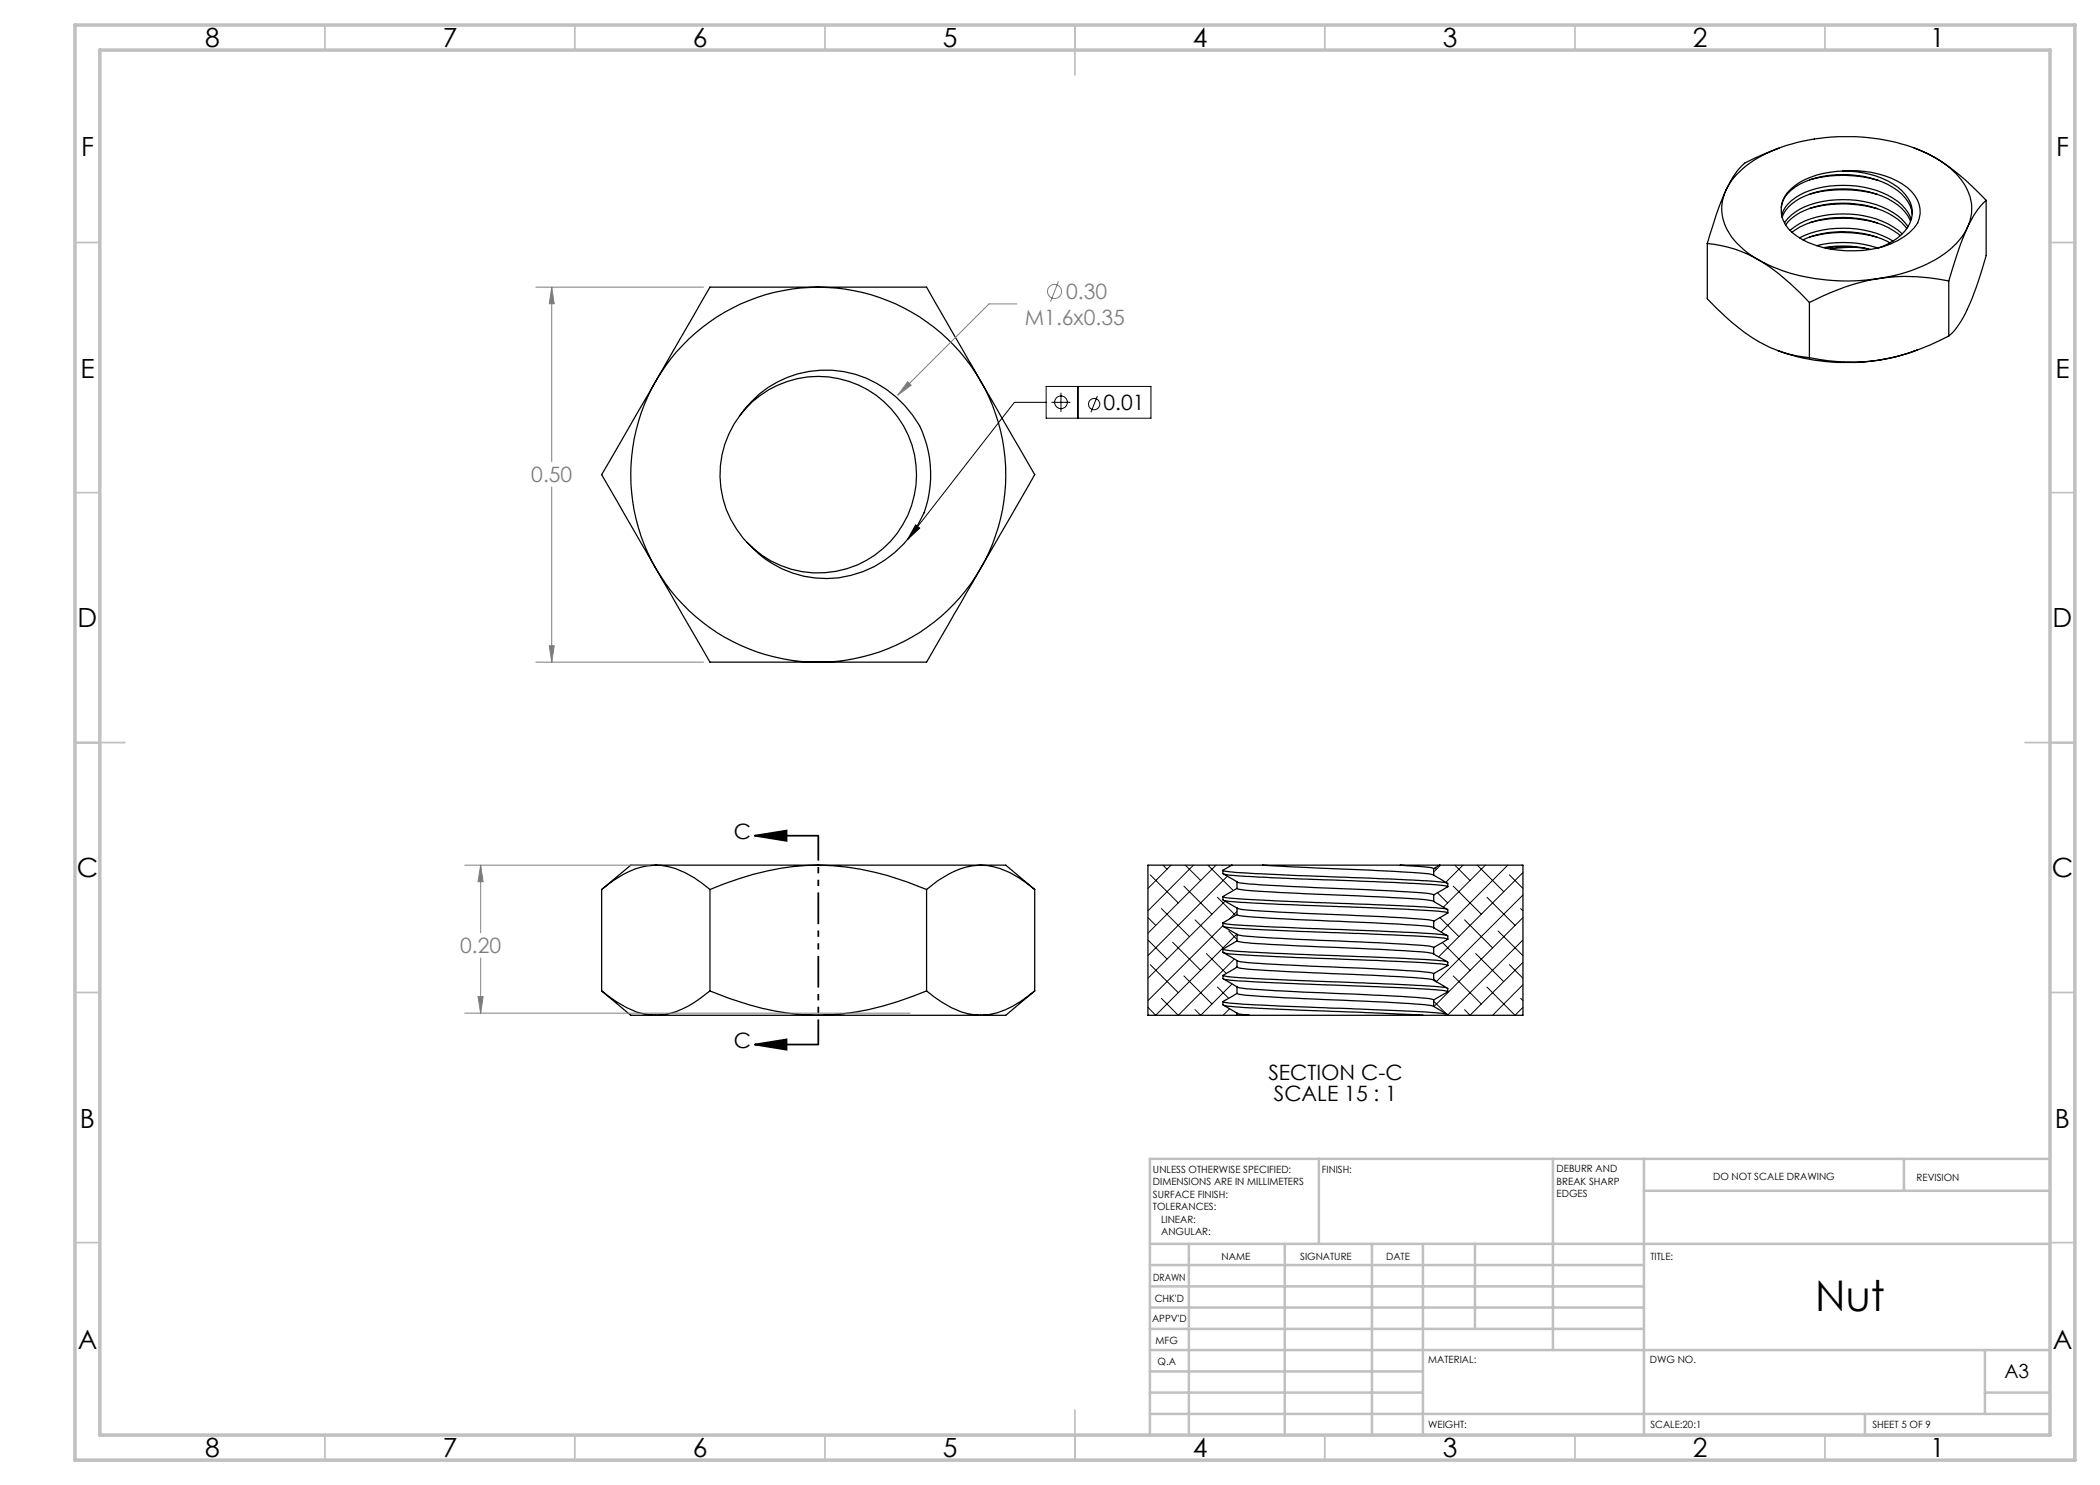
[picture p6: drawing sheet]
<svg xmlns="http://www.w3.org/2000/svg" width="420mm" height="297mm" viewBox="0 0 420 297" stroke-linecap="round" stroke-linejoin="round" font-family="sans-serif">
<g fill="none" stroke="#000" stroke-width=".25">
<path d="M345.2 38a9.1 9.1 0 0 0 1.7 10l2.4 2.4 2.4 1.6M345.2 38l-2 5.1-1.7 5.6M355.9 29.6l-5 2a8.6 8.6 0 0 0-4.3 3.8l-1.4 2.6M358.1 37.9a15.9 15.9 0 0 1 10.4-3.7 19.1 19.1 0 0 1 13 3.3 5.6 5.6 0 0 1 1.7 7.6 13.8 13.8 0 0 1-9 4.8 21.1 21.1 0 0 1-14.9-2.7 5.7 5.7 0 0 1-1.9-8.6zM361.9 36a24.9 24.9 0 0 1 13.7 .1M362 38.8a25.6 25.6 0 0 1 13.5 .1M368.5 34.2a17.9 17.9 0 0 1 11.9 3.9 5.6 5.6 0 0 1-.1 8.8 13 13 0 0 1-4.7 2.7M382.8 29.6l2.9 1.2 1.3 .7M387 31.5a38.6 38.6 0 0 0-25.3-3.5 26.6 26.6 0 0 0-14.3 6.8l-1 1.3-1.2 1.9M387 31.5a13.7 13.7 0 0 1 7.2 8.5 8.1 8.1 0 0 1-.7 5.5M387 31.5a46.9 46.9 0 0 1 10.2 8.6M163.7 57.4a37.6 37.6 0 0 0-32.5 18.8"/>
<path d="M163.7 57.4a37.6 37.6 0 0 1 32.4 18.8M163.7 57.4h21.6l10.8 18.8M163.7 57.4h-21.7l-10.8 18.8M341.5 48.7v11.1a42.5 42.5 0 0 0 12.6 9.7l1.1 .5a23.5 23.5 0 0 0 6.7 1.5M341.5 48.7a23.8 23.8 0 0 1 10.2 3.3M351.7 52a38.5 38.5 0 0 0 24.1 3.7M351.7 52a43.1 43.1 0 0 1 10.2 8.5M356.3 41.5a6.8 6.8 0 0 1 4.7-5.1 20.6 20.6 0 0 1 17.6 1.1 7.1 7.1 0 0 1 3.8 5.4M356.3 43.1a7.2 7.2 0 0 1 4.7-4.6 20.8 20.8 0 0 1 17.6 1.1 7.9 7.9 0 0 1 3.6 4.3M356.4 43.5a8.4 8.4 0 0 1 5.7-4.7 20.9 20.9 0 0 1 16.5 1.6 7.9 7.9 0 0 1 3.5 3.9M356.9 44.6a10.2 10.2 0 0 1 6.4-4 20.2 20.2 0 0 1 16.3 2.5l.8 .7 1.2 1.5M357.1 45a11.4 11.4 0 0 1 7.5-4 19.9 19.9 0 0 1 15 2.8l1.8 1.9"/>
<path d="M358 46.1a15.6 15.6 0 0 1 10.7-3.3 17.1 17.1 0 0 1 11.7 4M358.4 46.5a17.6 17.6 0 0 1 13-2.8 16.1 16.1 0 0 1 8.6 3.4M359.9 47.6a20.5 20.5 0 0 1 18.7 .6M360.6 48a20.8 20.8 0 0 1 17.4 .6M361.9 44.6a24.7 24.7 0 0 1 13.6 0M361.9 47.4a24.8 24.8 0 0 1 13.6 .1M361.9 41.7a26 26 0 0 1 13.6 0M363.3 49.1a21.8 21.8 0 0 1 12.3 .5M364.8 49.5a22.5 22.5 0 0 1 9.3 .4M370.9 49.5l-2.8-.1-3 .2M370.9 49.5l-3.3 .1-1.5 .2M370.9 49.5l2.7 .3"/>
<path d="M375.8 55.7a45.1 45.1 0 0 0-13.9 4.8M375.8 55.7a37.6 37.6 0 0 1 13.9 .5M389.7 56.2v11M393.5 45.5a16.9 16.9 0 0 1-9.2 7.8 33.7 33.7 0 0 1-8.5 2.4M393.5 45.5a83.9 83.9 0 0 0-3.8 10.7M397.2 40.1v11a58.1 58.1 0 0 1-5.1 13.2 9.4 9.4 0 0 1-2.4 2.9M397.2 40.1l-1.7 1.9-2 3.5M131.2 76.2a37.6 37.6 0 0 0 0 37.5M131.2 76.2l-10.9 18.7 10.9 18.8M196.1 76.2a37.4 37.4 0 0 1 0 37.5M196.1 76.2l10.8 18.7-10.8 18.8M355.6 70.1a41.3 41.3 0 0 0 20.2 1.9"/>
<path d="M361.9 71.5a39.5 39.5 0 0 0 13.9 .5M361.9 60.5v11M383.5 70a39.8 39.8 0 0 1-7.7 2M389.7 67.2a46.7 46.7 0 0 1-13.9 4.8M148.9 81.9a19.7 19.7 0 0 1 28.2-1.3 19.7 19.7 0 0 1 .5 28.2 19.7 19.7 0 0 1-28.2-.4M148.9 82l-1 1.2M150.3 80.3a21 21 0 0 1 32.2 2.7 20.4 20.4 0 0 1 3.6 12.8 19.5 19.5 0 0 1-7.1 14.7 20.8 20.8 0 0 1-29.5-2 19.7 19.7 0 0 1-.6-26.6zM131.2 113.7a37.4 37.4 0 0 0 32.5 18.7M131.2 113.7l10.8 18.7h21.7M196.1 113.7a37.4 37.4 0 0 1-32.4 18.7M196.1 113.7l-10.8 18.7h-21.6M120.3 177.9v20.3"/>
<path d="M131.2 173h32.5M131.2 173a15.3 15.3 0 0 1 9.3 3.7l1.5 1.2M131.2 173a15 15 0 0 0-8.7 3.2l-2.2 1.7M131.2 173h-5l-5.9 4.9M142 177.9v20.3M163.7 173a55.9 55.9 0 0 0-21.7 4.9M163.7 173a55.4 55.4 0 0 1 21.6 4.9M163.7 173h32.4M185.3 177.9v20.3M196.1 173a17.3 17.3 0 0 0-10.8 4.9M196.1 173a15.3 15.3 0 0 1 9.3 3.7l1.5 1.2M196.1 173h5.1l5.7 4.9"/>
<path d="M206.9 177.9v20.3M244.6 174.1l1.4 .3 5.1 .3 31.2 1.3 5.2 .3 1.9 .3M244.6 179.3l1 .3 3.2 .2 34.4 1.5 6.2 .5M244.6 174.1v.6l2.8 1.7M244.6 179.3v.7l2.8 1.6M244.8 174.8l.1 .1a139.8 139.8 0 0 0 13.7 .8l24.6 1 4.6 .3 1.8 .3M246.4 173l-1.8 1.1M246.4 173h6.2M246.4 173h-16.8v30.1h17.8M247.4 177.7l-2.8 1.6M247.4 177.7a19.8 19.8 0 0 0 5.7 .6l9.7 .5a361.3 361.3 0 0 1 23.5 1.3l.4 .2M247.4 176.4v1.3"/>
<path d="M247.4 176.4l.4 .2a643.9 643.9 0 0 0 30.7 1.6l2.8 .2a18.2 18.2 0 0 1 5.4 .6M252.6 173l12.4 .7a267 267 0 0 1 21.4 1.2l.3 .1M252.6 173h27.5M280.1 173l1.3 .1a17.3 17.3 0 0 1 5.3 .6M280.1 173h7.8M286.7 173.7v1.3M286.7 179v1.3M286.7 175l2.9 1.7v.6M287.9 173l-1.2 .7M287.9 173h16.7v30.1h-15M289.6 177.3l-2.9 1.7M120.3 198.2a18.7 18.7 0 0 0 9.6 4.7l1.3 .2"/>
<path d="M120.3 198.2l5.9 4.9h5M142 198.2a19.3 19.3 0 0 1-9.1 4.7l-1.7 .2M142 198.2a56.4 56.4 0 0 0 21.7 4.9M185.3 198.2a55.9 55.9 0 0 1-21.6 4.9M185.3 198.2a17.9 17.9 0 0 0 10.8 4.9M206.9 198.2a19.3 19.3 0 0 1-9.1 4.7l-1.7 .2M206.9 198.2l-5.7 4.9h-5.1M244.6 195.1a12.3 12.3 0 0 0 3.9 .5l35.6 1.5 5.3 .5M244.6 184.6l.6 .2 1.5 .2 4.7 .2 31.2 1.3 6.8 .6M244.6 189.8l.1 .1a85.1 85.1 0 0 0 11.8 .8l22.7 .9 8.1 .4 2.1 .3M244.6 184.6v.6l2.8 1.7M244.6 189.8v.7l2.8 1.6"/>
<path d="M244.6 195.1v.6l2.8 1.7M244.8 195.8l1.4 .3 7 .4 29.2 1.2 6.2 .4 1 .3M244.8 185.3l2.2 .3 6 .4 33 1.4a8.7 8.7 0 0 1 3.6 .5M244.8 190.6l2.7 .3 8.6 .5 28.8 1.1 3.6 .3 1.1 .3M244.8 180.1l2 .3 6.7 .4 19.5 .7a182.8 182.8 0 0 1 16.1 .9l.5 .2M247.4 193.4l-2.8 1.7M247.4 193.4a21.8 21.8 0 0 0 5.9 .7l7.1 .3a449.4 449.4 0 0 1 26 1.5l.3 .2M247.4 182.9l-2.8 1.7M247.4 182.9v.1a77 77 0 0 0 11.5 .9l5.3 .2a347.4 347.4 0 0 1 22.1 1.3l.4 .2M247.4 198.7l-2.8 1.6M247.4 198.7l.1 .1a124.7 124.7 0 0 0 15.4 1l18.8 .9 3.3 .2 1.7 .4M247.4 186.9v1.3"/>
<path d="M247.4 188.2l-2.8 1.6M247.4 192.1v1.3M247.4 197.4v1.3M247.4 181.6v1.3M247.4 188.2h.1a45.3 45.3 0 0 0 8.7 .8l3.7 .2a418.3 418.3 0 0 1 26.4 1.4l.4 .2M247.4 186.9h.1a76 76 0 0 0 10.5 .9l1.9 .1a418.3 418.3 0 0 1 26.4 1.4l.4 .2M247.4 192.1a21.8 21.8 0 0 0 5.9 .7l7.1 .3a514.1 514.1 0 0 1 25.6 1.4l.7 .2M247.4 181.6v.1a45.9 45.9 0 0 0 8.3 .7l6.7 .3a359.8 359.8 0 0 1 23.9 1.4l.4 .2M247.4 197.4h.1a89 89 0 0 0 11.5 .9l1.9 .1a392.3 392.3 0 0 1 25.4 1.4l.4 .2M286.7 200v1.3M286.7 196.1l2.9 1.6v.7M286.7 194.7v1.4"/>
<path d="M286.7 190.8l2.9 1.6v.7M286.7 189.5v1.3M286.7 185.6l2.9 1.6v.7M286.7 184.3v1.3M286.7 180.3l2.9 1.7v.6M289.6 198.4l-2.9 1.6M289.6 193.1l-2.9 1.6M289.6 187.9l-2.9 1.6M289.6 182.6l-2.9 1.7M131.2 203.1h32.5M163.7 203.1h32.4M244.6 200.3v.1a64.4 64.4 0 0 0 10.4 .8l27.3 1 5.2 .4 1.9 .2"/>
<path d="M244.6 200.3v.7l2.8 1.6M244.8 201.1l2.5 .3 4.6 .3 32.7 1.4M247.4 202.6v.5M247.4 202.6l.4 .2 2 .3M247.4 203.1h2.4M249.8 203.1h34.8M284.6 203.1h5M286.7 201.3l2.9 1.8"/>
</g>
<g fill="none" stroke="#000" stroke-width=".2">
<path d="M209.2 77.3h21v6.3h-21zM212.2 78.6v3.8M215.6 77.3v6.3M219.5 79.2l-1.3 3.2M209.2 80.5h-6.3l-21.4 27.4M210.3 80.5h3.8M183.1 105l.8 .6-2.4 2.3zM229.7 173l-.1 .2M230 175l5.7 5.6M232.6 173l.8 .8M234.2 173l-4.6 4.7M236.8 177.2l5.6 5.6"/>
<path d="M237.1 173l3 3.1M238.7 173l-9.1 9.2M241.6 173l5.1 5.1M243.2 173l-13.6 13.7M243.5 179.5l3.6 3.6M245.5 175.3l-15.9 15.8M287 173.6l.3 .2M287.5 178.5l2 2.1M288.1 173l-1.4 1.4M290.7 177.2l5.6 5.6M291 173l3 3.1M292.6 173l-3.4 3.5"/>
<path d="M295.5 173l5.2 5.3M297.1 173l-8.4 8.4M297.4 179.5l5.6 5.6M301.6 173l-13.4 13.4M301.9 175l2.7 2.7M304.4 173l.2 .2M304.6 174.5l-16.9 16.9M304.6 179l-17.4 17.4M229.6 188l3.8 3.8M229.6 183.5l1.5 1.6M230 192.9l5.7 5.6M232.3 181.7l5.6 5.6"/>
<path d="M234.5 188.5l5.6 5.6M236.8 195.2l5.6 5.6M239 184l5.6 5.6M241.3 190.7l4 4M243.5 197.4l2.2 2.3M244.6 185.1l-15 15M245 180.2l-15.4 15.4M245.7 186.2l1.7 1.7M246.4 196.8l-6.3 6.3-1.1-1.2M246.9 191.8l-11.2 11.3-3.4-3.4M247.4 186.8l-16.3 16.3-1.5-1.6M247.4 182.3l-1.5 1.5"/>
<path d="M286.7 195.8l.7 .6M288 183.5l3.8 3.8M288.5 188.5l5.5 5.6M289.4 198.4l.1 .1M290.7 195.2l5.6 5.6M292.9 184l5.6 5.6M295.1 190.7l5.6 5.6M297.4 197.4l5.6 5.7 1.6-1.6M299.6 186.2l5 4.9M301.9 192.9l2.7 2.7M304.1 199.7l.5 .4M304.1 181.7l.5 .5"/>
<path d="M304.6 183.5l-17.8 17.8M304.6 188l-15 15M304.6 192.5l-10.6 10.6-1.1-1.2M304.6 197l-6.1 6.1M245.9 201.8l-1.3 1.3M286.7 200.2l2.5 2.5"/>
<circle cx="212.2" cy="80.5" r="1.27"/>
<circle cx="218.8" cy="80.8" r="1.13"/>
</g>
<g fill="none" stroke="#808080" stroke-width=".2">
<path d="M107.2 57.4h33.5M110.3 57.4l.5 3.3h-.9zM110.3 57.4v35M211.7 56.3l-1.6 4M181.5 76.3l.7 .7-2.6 2zM203.4 60.8h-5.6l-18.2 18.2M110.3 97.4v35M107.2 132.4h33.5M109.9 129.1h.9l-.5 3.3zM93 173h36.9M96.1 173l.5 3.4h-1zM96.1 173v13.5"/>
<path d="M95.6 199.3h1l-.5 3.3zM96.1 191.6v11M93 202.6h89"/>
<circle cx="210.9" cy="58.3" r="1.4"/>
</g>
<path d="M151 167.1l6.3-1v2.1zM151 167.1h12.7M151 208.9l6.3-1v2zM151 208.9h12.7" fill="none" stroke="#000" stroke-width=".35"/>
<path d="M163.7 167.1v41.8" fill="none" stroke="#000" stroke-width=".35" stroke-dasharray="6.3 1.3 1.3 1.3 1.3 1.3" stroke-dashoffset="1.3" stroke-linecap="butt"/>
<g fill="none" stroke="#c0c0c0" stroke-width=".35">
<path d="M65 5v5M115 5v5M165 5v5M215 5v10M265 5v5M315 5v5M365 5v5M15 48.5h5M410 48.5h5M15 98.5h5M410 98.5h5M15 148.5h10"/>
<path d="M405 148.5h10M15 198.5h5M410 198.5h5M15 248.5h5M410 248.5h5M65 287v5M115 287v5M165 287v5M215 282v10M265 287v5M315 287v5M365 287v5"/>
</g>
<g fill="none" stroke="#c0c0c0" stroke-width=".5">
<path d="M263.8 231.8v17M310.6 231.8v38.2M328.8 231.8v55.2M328.8 238.2h81.2M380.8 231.8v6.4M410 231.8h-180v55.2M230 248.8h180M230 257.3h98.8M230 253h98.8M237.8 248.8v38.2M257 248.8v38.2M274.4 248.8v38.2"/>
<path d="M284.6 248.8v38.2M295 248.8v17M230 265.8h98.8M230 261.5h98.8M230 278.5h54.6M230 274.3h54.6M230 270h180M397 278.5h13M397 270v12.8M230 282.8h180M373 282.8v4.2"/>
</g>
<path d="M15 5h400v287h-400zM20 10h390v277h-390z" fill="none" stroke="#c0c0c0" stroke-width=".7"/>
<g fill="#000">
<path d="M183.1 105l.8 .6-2.4 2.3z"/>
<path d="M151 167.1l6.3-1v2.1zM151 208.9l6.3-1v2z"/>
</g>
<path d="M96.1 173l.5 3.4h-1zM95.6 199.3h1l-.5 3.3zM110.3 57.4l.5 3.3h-.9zM109.9 129.1h.9l-.5 3.3zM181.5 76.3l-1.9 2.7 2.6-2z" fill="#808080"/>
<text font-size="8.5" x="363.1" y="262.2">Nut</text>
<g font-size="5.3">
<text x="41" y="9.5">8</text>
<text x="88.5" y="9.5">7</text>
<text x="138.5" y="9.5">6</text>
<text x="188.5" y="9.5">5</text>
<text x="238.5" y="9.5">4</text>
<text x="288.5" y="9.5">3</text>
<text x="338.5" y="9.5">2</text>
<text x="386" y="9.5">1</text>
<text x="16.2" y="31.2">F</text>
<text x="411.2" y="31.2">F</text>
<text x="16.1" y="75.5">E</text>
<text x="411.1" y="75.5">E</text>
<text x="15.5" y="125.5">D</text>
<text x="410.5" y="125.5">D</text>
<text x="15.4" y="175.5">C</text>
<text x="410.4" y="175.5">C</text>
<text x="16" y="225.5">B</text>
<text x="411" y="225.5">B</text>
<text x="15.5" y="269.7">A</text>
<text x="410.5" y="269.7">A</text>
<text x="41" y="291.5">8</text>
<text x="88.5" y="291.5">7</text>
<text x="138.5" y="291.5">6</text>
<text x="188.5" y="291.5">5</text>
<text x="238.5" y="291.5">4</text>
<text x="288.5" y="291.5">3</text>
<text x="338.5" y="291.5">2</text>
<text x="386" y="291.5">1</text>
</g>
<g font-size="4.2" fill="#808080">
<text x="213.3" y="59.8">0.30</text>
<text x="205" y="64.9">M1.6x0.35</text>
<text x="106.3" y="96.5">0.50</text>
<text x="92" y="190.7">0.20</text>
</g>
<g font-size="4.2">
<text x="220.7" y="82">0.01</text>
<text x="146.7" y="167.8">C</text>
<text x="146.7" y="209.6">C</text>
<text x="253.7" y="216">SECTION C-C</text>
<text x="254.8" y="220.2">SCALE 15 : 1</text>
</g>
<text font-size="3.9" x="400.9" y="275.5">A3</text>
<g font-size="2">
<text x="230.6" y="234.6">UNLESS OTHERWISE SPECIFIED:</text>
<text x="230.6" y="237.1">DIMENSIONS ARE IN MILLIMETERS</text>
<text x="230.6" y="239.6">SURFACE FINISH:</text>
<text x="264.4" y="234.6">FINISH:</text>
<text x="311.3" y="234.5">DEBURR AND</text>
<text x="311.3" y="237">BREAK SHARP</text>
<text x="311.3" y="239.5">EDGES</text>
<text x="342.6" y="236">DO NOT SCALE DRAWING</text>
<text x="383.3" y="236.2">REVISION</text>
<text x="230.6" y="242.1">TOLERANCES:</text>
<text x="232.2" y="244.6">LINEAR:</text>
<text x="232.2" y="247.1">ANGULAR:</text>
<text x="244.3" y="252">NAME</text>
<text x="260" y="251.9">SIGNATURE</text>
<text x="277.2" y="251.9">DATE</text>
<text x="330.1" y="251.9">TITLE:</text>
<text x="230.6" y="256.1">DRAWN</text>
<text x="230.9" y="260.3">CHK'D</text>
<text x="230.4" y="264.4">APPV'D</text>
<text x="231.1" y="268.8">MFG</text>
<text x="231.5" y="273">Q.A</text>
<text x="285.6" y="272.5">MATERIAL:</text>
<text x="330" y="272.5">DWG NO.</text>
<text x="285.6" y="285.5">WEIGHT:</text>
<text x="330.1" y="285.6">SCALE:20:1</text>
<text x="374.5" y="285.6">SHEET 5 OF 9</text>
</g>
</svg>
